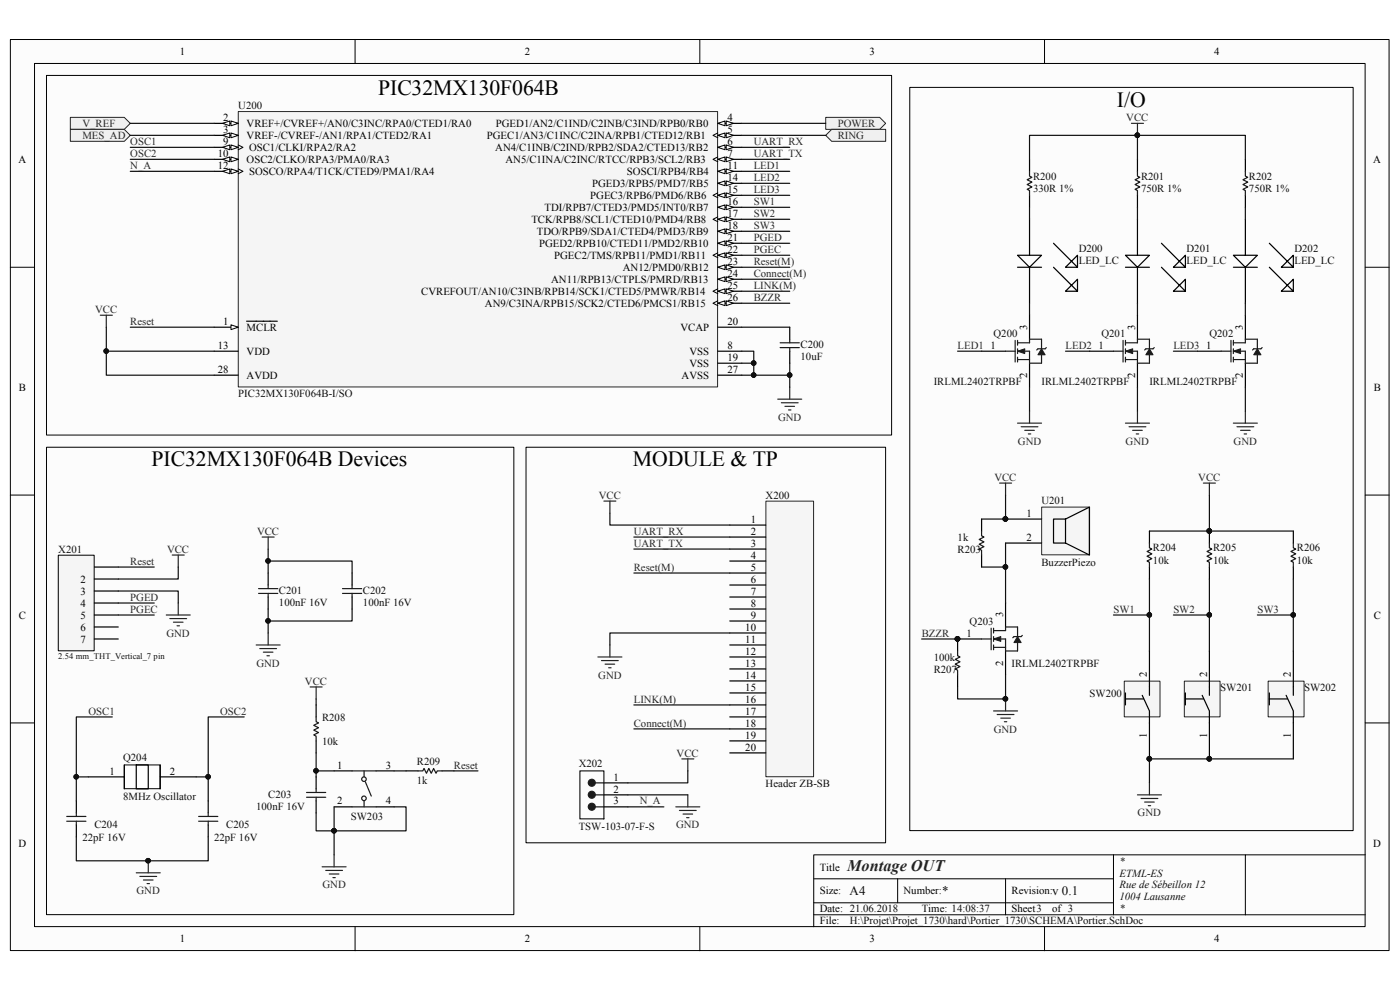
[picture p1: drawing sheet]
<svg xmlns="http://www.w3.org/2000/svg" width="297mm" height="210mm" viewBox="0 0 297 210" stroke-linecap="round" stroke-linejoin="round" font-family="sans-serif">
<path d="M2.2 8.4h292.5v193.2h-292.5z" fill="#fcfcfc"/>
<path d="M2.2 8.4h292.5v193.2h-292.5z" fill="none" stroke="#000" stroke-width=".21"/>
<path d="M7.4 13.5h282.2v183.1h-282.2z" fill="#fcfcfc"/>
<g fill="none" stroke="#000" stroke-width=".21">
<path d="M7.3 13.5h282.3v183.1h-282.3zM75.3 8.4v5.1M148.5 8.4v5.1M221.6 8.4v5.1M2.2 56.7h5.1M289.6 56.7h5.1M2.2 105h5.1M289.6 105h5.1M2.2 153.3h5.1M289.6 153.3h5.1M75.3 196.6v5.1M148.5 196.6v5.1"/>
<path d="M172.6 186.4h63.6M172.6 194h117M172.6 191.5h63.6M190.4 186.4v5.1M213.3 186.4v7.6M221.6 196.6v5.1M236.2 181.3v12.7M264.2 181.3h-91.6v15.3M289.6 181.3h-25.4v12.7"/>
</g>
<path d="M221 107.6h10.1v10.1h-10.1z" fill="#f5f5f5"/>
<path d="M221 107.6h10.1v10.1h-10.1z" fill="none" stroke="#262626" stroke-width=".21"/>
<path d="M208.2 74.5h5.1M218.4 66.9v5.1M218.4 77v5.1M213.3 110.1h7.7M213.3 115.2h7.7M226 110.1h-2.5v5.1h2.5l5.1 2.5v-10.1l-5.1 2.5v5.1" fill="none" stroke="#000" stroke-width=".25"/>
<circle cx="213.3" cy="110.1" r=".49" fill="#0e0e0e" stroke="#0e0e0e" stroke-width=".21"/>
<path d="M213.3 74.5h2.1M215.4 72.2v4.6M215.9 72.7h2.5M215.9 74.5h2.5v2.5M215.9 76.3h2.5M215.9 72.2v1M215.9 74v1M215.9 75.8v1" fill="none" stroke="#1c1c1c" stroke-width=".25"/>
<path d="M215.9 74.5l1.5-.5v1z" fill="#1c1c1c"/>
<path d="M215.9 74.5l1.5-.5v1z" fill="none" stroke="#1c1c1c" stroke-width=".21"/>
<path d="M218.4 72.7v-.7h2.6v2M221 75.3v1.7h-2.6" fill="none" stroke="#1c1c1c" stroke-width=".25"/>
<path d="M221 74l.7 1.3h-1.5z" fill="#1c1c1c"/>
<path d="M221 74l.7 1.3h-1.5z" fill="none" stroke="#1c1c1c" stroke-width=".21"/>
<path d="M222 73.7l-.3 .3h-1.5l-.3 .2M236.2 74.5h2M238.2 72.2v4.6M238.8 72.7h2.5M238.8 74.5h2.5v2.5M238.8 76.3h2.5M238.8 72.2v1M238.8 74v1M238.8 75.8v1" fill="none" stroke="#1c1c1c" stroke-width=".25"/>
<path d="M231.1 74.5h5.1M241.3 66.9v5.1M241.3 77v5.1" fill="none" stroke="#000" stroke-width=".25"/>
<path d="M238.8 74.5l1.5-.5v1z" fill="#1c1c1c"/>
<path d="M238.8 74.5l1.5-.5v1z" fill="none" stroke="#1c1c1c" stroke-width=".21"/>
<path d="M241.3 72.7v-.7h2.5v2M243.8 75.3v1.7h-2.5" fill="none" stroke="#1c1c1c" stroke-width=".25"/>
<path d="M243.8 74l.8 1.3h-1.5z" fill="#1c1c1c"/>
<path d="M243.8 74l.8 1.3h-1.5z" fill="none" stroke="#1c1c1c" stroke-width=".21"/>
<path d="M244.9 73.7l-.3 .3h-1.5l-.3 .2M259.1 74.5h2M261.1 72.2v4.6M261.7 72.7h2.5M261.7 74.5h2.5v2.5M261.7 76.3h2.5M261.7 72.2v1M261.7 74v1M261.7 75.8v1" fill="none" stroke="#1c1c1c" stroke-width=".25"/>
<path d="M254 74.5h5.1M264.2 66.9v5.1M264.2 77v5.1" fill="none" stroke="#000" stroke-width=".25"/>
<path d="M261.7 74.5l1.5-.5v1z" fill="#1c1c1c"/>
<path d="M261.7 74.5l1.5-.5v1z" fill="none" stroke="#1c1c1c" stroke-width=".21"/>
<path d="M264.2 72.7v-.7h2.5v2M266.7 75.3v1.7h-2.5" fill="none" stroke="#1c1c1c" stroke-width=".25"/>
<path d="M266.7 74l.8 1.3h-1.5z" fill="#1c1c1c"/>
<path d="M266.7 74l.8 1.3h-1.5z" fill="none" stroke="#1c1c1c" stroke-width=".21"/>
<path d="M267.8 73.7l-.3 .3h-1.5l-.3 .2M208.2 135.5h2.1M210.3 133.3v4.5M210.8 133.8h2.5M210.8 135.5h2.5v2.6M210.8 137.3h2.5M210.8 133.3v1M210.8 135v1.1M210.8 136.8v1" fill="none" stroke="#1c1c1c" stroke-width=".25"/>
<path d="M203.1 135.5h5.1M213.3 127.9v5.1M213.3 138.1v5.1" fill="none" stroke="#000" stroke-width=".25"/>
<circle cx="203.1" cy="135.5" r=".48" fill="#0e0e0e" stroke="#0e0e0e" stroke-width=".21"/>
<path d="M210.8 135.5l1.5-.5v1.1z" fill="#1c1c1c"/>
<path d="M210.8 135.5l1.5-.5v1.1z" fill="none" stroke="#1c1c1c" stroke-width=".21"/>
<path d="M213.3 133.8v-.8h2.6v2M215.9 136.3v1.8h-2.6" fill="none" stroke="#1c1c1c" stroke-width=".25"/>
<path d="M215.9 135l.7 1.3h-1.5z" fill="#1c1c1c"/>
<path d="M215.9 135l.7 1.3h-1.5z" fill="none" stroke="#1c1c1c" stroke-width=".21"/>
<path d="M216.9 134.8l-.3 .2h-1.5l-.3 .3" fill="none" stroke="#1c1c1c" stroke-width=".25"/>
<g fill="#0e0e0e" stroke="#0e0e0e" stroke-width=".21">
<circle cx="203.1" cy="135.5" r=".48"/>
<circle cx="241.3" cy="28.7" r=".48"/>
</g>
<path d="M240 26.2h2.6M241.3 26.2v2.5M212.1 102.5h2.5M213.3 102.5v2.5" fill="none" stroke="#262626" stroke-width=".25"/>
<path d="M26.4 162.3h7.6v5h-7.6z" fill="#fefefe"/>
<path d="M26.4 162.3h7.6v5h-7.6z" fill="none" stroke="#000" stroke-width=".21"/>
<g fill="none" stroke="#000" stroke-width=".25">
<path d="M218.4 33.8v2.5M241.3 33.8v2.5M264.2 33.8v2.5M215.9 54.1h5.1l-2.6 2.6zM215.9 56.7h5.1M218.4 41.4v2.6M218.4 46.5v7.6M218.4 56.7v7.6M223.5 56.7l5.1 5.1h-2.6l2.6-2.6v2.6M223.5 51.6l5.1 5.1h-2.6l2.6-2.6v2.6M238.8 54.1h5l-2.5 2.6zM238.8 56.7h5"/>
<path d="M241.3 41.4v2.6M241.3 46.5v7.6M241.3 56.7v7.6M246.4 56.7l5.1 5.1h-2.6l2.6-2.6v2.6M246.4 51.6l5.1 5.1h-2.6l2.6-2.6v2.6M261.7 54.1h5l-2.5 2.6zM261.7 56.7h5M264.2 41.4v2.6M264.2 46.5v7.6M264.2 56.7v7.6M269.3 56.7l5.1 5.1h-2.6l2.6-2.6v2.6M269.3 51.6l5.1 5.1h-2.6l2.6-2.6v2.6"/>
<path d="M167.5 69.4v2.6M167.5 74.5v2.5M208.2 110.1v2.6M208.2 117.7v2.6M243.8 112.7v2.5M256.6 112.7v2.5M274.4 112.7v2.5M243.8 120.3v2.5M256.6 120.3v2.5M274.4 120.3v2.5M67.1 149.5v2.6M67.1 157.2v2.5"/>
<path d="M18.7 164.8h7.7M26.4 162.3v5M28.9 162.3h2.6v5h-2.6zM34 164.8h7.6M34 162.3v5"/>
</g>
<path d="M218.4 36.3v1.1l.5 .2-1 .5 1 .5-1 .5 1 .6-1 .5 .5 .2v1M241.3 36.3v1.1l.5 .2-1 .5 1 .5-1 .5 1 .6-1 .5 .5 .2v1M264.2 36.3v1.1l.5 .2-1 .5 1 .5-1 .5 1 .6-1 .5 .5 .2v1M165.5 73.7h4.1M165.5 72.7h4.1M167.5 72v.7M167.5 73.7v.8M208.2 112.7v1l.5 .2-1 .5 1 .5-1 .5 1 .6-1 .5 .5 .2v1M243.8 115.2v1l.6 .3-1.1 .5 1.1 .5-1.1 .5 1.1 .5-1.1 .5 .5 .3v1M256.6 115.2v1l.5 .3-1 .5 1 .5-1 .5 1 .5-1 .5 .5 .3v1M274.4 115.2v1l.5 .3-1 .5 1 .5-1 .5 1 .5-1 .5 .5 .3v1M67.1 152.1v1l.5 .2-1 .6 1 .5-1 .5 1 .5-1 .5 .5 .2v1.1" fill="none" stroke="#1c1c1c" stroke-width=".25"/>
<g fill="none" stroke="#262626" stroke-width=".25">
<path d="M21.3 66.9h2.5M22.6 66.9v2.5M165 84.7h5.1M165.8 85.4h3.5M166.5 86.2h2.1M167.3 87h.5M167.5 82.1v2.6M215.9 89.8h5.1M216.6 90.5h3.6M217.4 91.3h2M218.2 92h.5M218.4 87.2v2.6"/>
<path d="M238.8 89.8h5M239.5 90.5h3.6M240.3 91.3h2M241 92h.6M241.3 87.2v2.6M261.7 89.8h5M262.4 90.5h3.6M263.2 91.3h2M263.9 92h.5M264.2 87.2v2.6M55.6 113.9h2.6M56.9 113.9v2.6"/>
<path d="M255.3 102.5h2.5M256.6 102.5v2.5M54.3 136.8h5.1M55.1 137.6h3.6M55.9 138.3h2M56.6 139.1h.5M56.9 134.3v2.5M65.8 145.7h2.5M67.1 145.7v2.6M210.8 150.8h5.1M211.5 151.6h3.6M212.3 152.3h2"/>
<path d="M213.1 153.1h.5M213.3 148.3v2.5M241.3 168.6h5.1M242.1 169.4h3.5M242.8 170.1h2.1M243.6 170.9h.5M243.8 166.1v2.5M28.9 185.1h5.1M29.7 185.9h3.5M30.4 186.7h2.1M31.2 187.4h.5M31.5 182.6v2.5"/>
</g>
<g fill="#0e0e0e" stroke="#0e0e0e" stroke-width=".21">
<circle cx="213.3" cy="148.2" r=".49"/>
<circle cx="256.5" cy="112.6" r=".48"/>
<circle cx="31.4" cy="182.6" r=".49"/>
</g>
<path d="M162.5 106.3h10.1v58.5h-10.1z" fill="#f5f5f5"/>
<path d="M162.5 106.3h10.1v58.5h-10.1z" fill="none" stroke="#262626" stroke-width=".21"/>
<g fill="none" stroke="#000" stroke-width=".25">
<path d="M154.8 111.4h7.6M154.8 113.9h7.6M154.8 116.5h7.6M154.8 119h7.6M154.8 121.6h7.6M154.8 124.1h7.6M154.8 126.6h7.6M154.8 129.2h7.6M154.8 131.7h7.6M154.8 134.3h7.6M154.8 136.8h7.6M154.8 139.4h7.6"/>
<path d="M154.8 141.9h7.6M154.8 144.4h7.6M154.8 147h7.6M154.8 149.5h7.6M154.8 152.1h7.6M154.8 154.6h7.6M154.8 157.2h7.6M154.8 159.7h7.6"/>
</g>
<path d="M128.1 106.3h2.6M129.4 106.3v2.5" fill="none" stroke="#262626" stroke-width=".25"/>
<g fill="#f0f0f0" stroke="#262626" stroke-width=".21">
<path d="M175.2 24.9h11.4l1.3 1.3-1.3 1.2h-11.4z" fill-rule="evenodd"/>
<path d="M175.2 28.7l1.2-1.3h11.5v2.6h-11.5z" fill-rule="evenodd"/>
</g>
<path d="M56.9 121.6v2.5M56.9 126.6v2.6M74.7 121.6v2.5M74.7 126.6v2.6M203.1 135.5v2.6M203.1 143.2v2.5M67.1 164.8v2.5M67.1 169.9v2.5" fill="none" stroke="#000" stroke-width=".25"/>
<circle cx="203.1" cy="135.5" r=".48" fill="#0e0e0e" stroke="#0e0e0e" stroke-width=".21"/>
<g fill="none" stroke="#1c1c1c" stroke-width=".25">
<path d="M54.9 124.9h4M54.9 125.9h4M56.9 124.1v.8M56.9 125.9v.7M72.7 124.9h4M72.7 125.9h4M74.7 124.1v.8M74.7 125.9v.7M203.1 138.1v1l.6 .3-1.1 .5 1.1 .5-1.1 .5 1.1 .5-1.1 .5 .5 .3v1M65 168.1h4.1M65 169.1h4.1M67.1 167.3v.8"/>
<path d="M67.1 169.1v.8"/>
</g>
<g fill="#f0f0f0" stroke="#262626" stroke-width=".21">
<path d="M14.9 24.9h11.5l1.2 1.3-1.2 1.2h-11.5z" fill-rule="evenodd"/>
<path d="M14.9 27.4h11.5l1.2 1.3-1.2 1.3h-11.5z" fill-rule="evenodd"/>
</g>
<path d="M9.9 16h179.2v76.3h-179.2zM193 18.5h94.1v157.7h-94.1zM9.9 94.9h99.1v99.1h-99.1zM111.6 94.9h76.3v83.9h-76.3z" fill="none" stroke="#000" stroke-width=".21"/>
<path d="M126.8 139.4h5.1M129.4 136.8v2.6M127.6 140.1h3.6M128.4 140.9h2M129.1 141.6h.5M143.4 171.2h5.1M144.1 171.9h3.6M144.6 161h2.6M144.9 172.7h2M145.7 173.4h.5M145.9 161v2.5M145.9 168.6v2.6" fill="none" stroke="#262626" stroke-width=".25"/>
<path d="M128.1 168.6h5.1M128.1 166.1h5.1M128.1 171.2h5.1" fill="none" stroke="#000" stroke-width=".25"/>
<path d="M123 163.5h5.1v10.2h-5.1zM126.3 168.6h1.8M126.3 166.1h1.8M126.3 171.2h1.8" fill="none" stroke="#1c1c1c" stroke-width=".25"/>
<g fill="#1c1c1c" stroke="#1c1c1c" stroke-width=".25">
<circle cx="125.5" cy="168.6" r=".74"/>
<circle cx="125.5" cy="166" r=".74"/>
<circle cx="125.5" cy="171.1" r=".74"/>
</g>
<path d="M50.6 23.7h101.6v58.4h-101.6z" fill="#f5f5f5"/>
<path d="M50.5 23.7h101.7v58.4h-101.7z" fill="none" stroke="#262626" stroke-width=".21"/>
<path d="M45.4 69.4h5.1" fill="none" stroke="#000" stroke-width=".25"/>
<path d="M49 68.9l1.5 .5-1.5 .5z" fill="#fcfcfc"/>
<path d="M49 68.9l1.5 .5-1.5 .5z" fill="none" stroke="#000" stroke-width=".21"/>
<path d="M45.4 26.2h5.1M52.3 68.1h6.5" fill="none" stroke="#000" stroke-width=".25"/>
<path d="M49 25.7l1.5 .5-1.5 .5z" fill="#fcfcfc"/>
<path d="M49 25.7l1.5 .5-1.5 .5z" fill="none" stroke="#000" stroke-width=".21"/>
<path d="M47.2 26.2l1.5-.5v1z" fill="#fcfcfc"/>
<path d="M47.2 26.2l1.5-.5v1z" fill="none" stroke="#000" stroke-width=".21"/>
<path d="M45.4 28.7h5.1" fill="none" stroke="#000" stroke-width=".25"/>
<path d="M49 28.2l1.5 .5-1.5 .5z" fill="#fcfcfc"/>
<path d="M49 28.2l1.5 .5-1.5 .5z" fill="none" stroke="#000" stroke-width=".21"/>
<path d="M47.2 28.7l1.5-.5v1z" fill="#fcfcfc"/>
<path d="M47.2 28.7l1.5-.5v1z" fill="none" stroke="#000" stroke-width=".21"/>
<path d="M152.3 26.2h5.1" fill="none" stroke="#000" stroke-width=".25"/>
<path d="M152.3 26.2l1.5-.5v1z" fill="#fcfcfc"/>
<path d="M152.3 26.2l1.5-.5v1z" fill="none" stroke="#000" stroke-width=".21"/>
<path d="M154.1 25.7l1.5 .5-1.5 .5z" fill="#fcfcfc"/>
<path d="M152.3 28.2l-1 .5 1 .5M154.1 25.7l1.5 .5-1.5 .5z" fill="none" stroke="#000" stroke-width=".21"/>
<path d="M152.3 28.7h5.1" fill="none" stroke="#000" stroke-width=".25"/>
<path d="M152.3 28.7l1.5-.5v1z" fill="#fcfcfc"/>
<path d="M152.3 28.7l1.5-.5v1z" fill="none" stroke="#000" stroke-width=".21"/>
<path d="M154.1 28.2l1.5 .5-1.5 .5z" fill="#fcfcfc"/>
<path d="M154.1 28.2l1.5 .5-1.5 .5z" fill="none" stroke="#000" stroke-width=".21"/>
<path d="M152.3 31.3h5.1" fill="none" stroke="#000" stroke-width=".25"/>
<path d="M152.3 31.3l1.5-.6v1.1z" fill="#fcfcfc"/>
<path d="M152.3 31.3l1.5-.6v1.1z" fill="none" stroke="#000" stroke-width=".21"/>
<path d="M154.1 30.7l1.5 .6-1.5 .5z" fill="#fcfcfc"/>
<path d="M152.3 33.3l-1 .5 1 .5M154.1 30.7l1.5 .6-1.5 .5z" fill="none" stroke="#000" stroke-width=".21"/>
<path d="M152.3 33.8h5.1" fill="none" stroke="#000" stroke-width=".25"/>
<path d="M152.3 33.8l1.5-.5v1z" fill="#fcfcfc"/>
<path d="M152.3 33.8l1.5-.5v1z" fill="none" stroke="#000" stroke-width=".21"/>
<path d="M154.1 33.3l1.5 .5-1.5 .5z" fill="#fcfcfc"/>
<path d="M50.5 30.7l1 .6-1 .5M154.1 33.3l1.5 .5-1.5 .5z" fill="none" stroke="#000" stroke-width=".21"/>
<path d="M45.4 31.3h5.1M152.3 74.5h5.1" fill="none" stroke="#000" stroke-width=".25"/>
<path d="M49 30.7l1.5 .6-1.5 .5z" fill="#fcfcfc"/>
<path d="M49 30.7l1.5 .6-1.5 .5z" fill="none" stroke="#000" stroke-width=".21"/>
<path d="M47.2 31.3l1.5-.6v1.1z" fill="#fcfcfc"/>
<path d="M47.2 31.3l1.5-.6v1.1z" fill="none" stroke="#000" stroke-width=".21"/>
<path d="M45.4 33.8h5.1" fill="none" stroke="#000" stroke-width=".25"/>
<path d="M49 33.3l1.5 .5-1.5 .5z" fill="#fcfcfc"/>
<path d="M49 33.3l1.5 .5-1.5 .5z" fill="none" stroke="#000" stroke-width=".21"/>
<path d="M47.2 33.8l1.5-.5v1z" fill="#fcfcfc"/>
<path d="M47.2 33.8l1.5-.5v1z" fill="none" stroke="#000" stroke-width=".21"/>
<path d="M152.3 36.3h5.1" fill="none" stroke="#000" stroke-width=".25"/>
<path d="M152.3 36.3l1.5-.5v1.1z" fill="#fcfcfc"/>
<path d="M152.3 36.3l1.5-.5v1.1z" fill="none" stroke="#000" stroke-width=".21"/>
<path d="M154.1 35.8l1.5 .5-1.5 .6z" fill="#fcfcfc"/>
<path d="M50.5 35.8l1 .5-1 .6M154.1 35.8l1.5 .5-1.5 .6z" fill="none" stroke="#000" stroke-width=".21"/>
<path d="M45.4 36.3h5.1" fill="none" stroke="#000" stroke-width=".25"/>
<path d="M49 35.8l1.5 .5-1.5 .6z" fill="#fcfcfc"/>
<path d="M49 35.8l1.5 .5-1.5 .6z" fill="none" stroke="#000" stroke-width=".21"/>
<path d="M47.2 36.3l1.5-.5v1.1z" fill="#fcfcfc"/>
<path d="M47.2 36.3l1.5-.5v1.1z" fill="none" stroke="#000" stroke-width=".21"/>
<path d="M152.3 38.9h5.1M45.4 74.5h5.1" fill="none" stroke="#000" stroke-width=".25"/>
<path d="M152.3 38.9l1.5-.5v1z" fill="#fcfcfc"/>
<path d="M152.3 38.9l1.5-.5v1z" fill="none" stroke="#000" stroke-width=".21"/>
<path d="M154.1 38.4l1.5 .5-1.5 .5z" fill="#fcfcfc"/>
<path d="M154.1 38.4l1.5 .5-1.5 .5zM152.3 40.9l-1 .5 1 .5" fill="none" stroke="#000" stroke-width=".21"/>
<path d="M152.3 41.4h5.1" fill="none" stroke="#000" stroke-width=".25"/>
<path d="M152.3 41.4l1.5-.5v1z" fill="#fcfcfc"/>
<path d="M152.3 41.4l1.5-.5v1z" fill="none" stroke="#000" stroke-width=".21"/>
<path d="M154.1 40.9l1.5 .5-1.5 .5z" fill="#fcfcfc"/>
<path d="M154.1 40.9l1.5 .5-1.5 .5z" fill="none" stroke="#000" stroke-width=".21"/>
<path d="M152.3 44h5.1" fill="none" stroke="#000" stroke-width=".25"/>
<path d="M152.3 44l1.5-.5v1z" fill="#fcfcfc"/>
<path d="M152.3 44l1.5-.5v1z" fill="none" stroke="#000" stroke-width=".21"/>
<path d="M154.1 43.5l1.5 .5-1.5 .5z" fill="#fcfcfc"/>
<path d="M152.3 46l-1 .5 1 .5M154.1 43.5l1.5 .5-1.5 .5z" fill="none" stroke="#000" stroke-width=".21"/>
<path d="M152.3 46.5h5.1" fill="none" stroke="#000" stroke-width=".25"/>
<path d="M152.3 46.5l1.5-.5v1z" fill="#fcfcfc"/>
<path d="M152.3 46.5l1.5-.5v1z" fill="none" stroke="#000" stroke-width=".21"/>
<path d="M154.1 46l1.5 .5-1.5 .5z" fill="#fcfcfc"/>
<path d="M154.1 46l1.5 .5-1.5 .5z" fill="none" stroke="#000" stroke-width=".21"/>
<path d="M152.3 49.1h5.1" fill="none" stroke="#000" stroke-width=".25"/>
<path d="M152.3 49.1l1.5-.5v1z" fill="#fcfcfc"/>
<path d="M152.3 49.1l1.5-.5v1z" fill="none" stroke="#000" stroke-width=".21"/>
<path d="M154.1 48.6l1.5 .5-1.5 .5z" fill="#fcfcfc"/>
<path d="M154.1 48.6l1.5 .5-1.5 .5z" fill="none" stroke="#000" stroke-width=".21"/>
<path d="M152.3 51.6h5.1M152.3 77h5.1M152.3 69.4h5.1" fill="none" stroke="#000" stroke-width=".25"/>
<path d="M152.3 51.6l1.5-.5v1z" fill="#fcfcfc"/>
<path d="M152.3 51.6l1.5-.5v1z" fill="none" stroke="#000" stroke-width=".21"/>
<path d="M154.1 51.1l1.5 .5-1.5 .5z" fill="#fcfcfc"/>
<path d="M152.3 53.6l-1 .5 1 .6M154.1 51.1l1.5 .5-1.5 .5z" fill="none" stroke="#000" stroke-width=".21"/>
<path d="M152.3 54.1h5.1" fill="none" stroke="#000" stroke-width=".25"/>
<path d="M152.3 54.1l1.5-.5v1.1z" fill="#fcfcfc"/>
<path d="M152.3 54.1l1.5-.5v1.1z" fill="none" stroke="#000" stroke-width=".21"/>
<path d="M154.1 53.6l1.5 .5-1.5 .6z" fill="#fcfcfc"/>
<path d="M154.1 53.6l1.5 .5-1.5 .6z" fill="none" stroke="#000" stroke-width=".21"/>
<path d="M152.3 56.7h5.1" fill="none" stroke="#000" stroke-width=".25"/>
<path d="M152.3 56.7l1.5-.5v1z" fill="#fcfcfc"/>
<path d="M152.3 56.7l1.5-.5v1z" fill="none" stroke="#000" stroke-width=".21"/>
<path d="M154.1 56.2l1.5 .5-1.5 .5z" fill="#fcfcfc"/>
<path d="M154.1 56.2l1.5 .5-1.5 .5z" fill="none" stroke="#000" stroke-width=".21"/>
<path d="M152.3 59.2h5.1" fill="none" stroke="#000" stroke-width=".25"/>
<path d="M152.3 59.2l1.5-.5v1z" fill="#fcfcfc"/>
<path d="M152.3 59.2l1.5-.5v1z" fill="none" stroke="#000" stroke-width=".21"/>
<path d="M154.1 58.7l1.5 .5-1.5 .5z" fill="#fcfcfc"/>
<path d="M154.1 58.7l1.5 .5-1.5 .5zM152.3 61.3l-1 .5 1 .5" fill="none" stroke="#000" stroke-width=".21"/>
<path d="M152.3 61.8h5.1" fill="none" stroke="#000" stroke-width=".25"/>
<path d="M152.3 61.8l1.5-.5v1z" fill="#fcfcfc"/>
<path d="M152.3 61.8l1.5-.5v1z" fill="none" stroke="#000" stroke-width=".21"/>
<path d="M154.1 61.3l1.5 .5-1.5 .5z" fill="#fcfcfc"/>
<path d="M152.3 63.8l-1 .5 1 .5M154.1 61.3l1.5 .5-1.5 .5z" fill="none" stroke="#000" stroke-width=".21"/>
<path d="M152.3 64.3h5.1" fill="none" stroke="#000" stroke-width=".25"/>
<path d="M152.3 64.3l1.5-.5v1z" fill="#fcfcfc"/>
<path d="M152.3 64.3l1.5-.5v1z" fill="none" stroke="#000" stroke-width=".21"/>
<path d="M154.1 63.8l1.5 .5-1.5 .5z" fill="#fcfcfc"/>
<path d="M154.1 63.8l1.5 .5-1.5 .5z" fill="none" stroke="#000" stroke-width=".21"/>
<path d="M45.4 79.6h5.1M152.3 79.6h5.1M20 120.3h5.1M16.2 169.9v2.5M16.2 175v2.5M44.2 169.9v2.5M44.2 175v2.5M86.1 163.5h2.6M93.8 163.5h2.5" fill="none" stroke="#000" stroke-width=".25"/>
<path d="M14.2 173.2h4M14.2 174.2h4M16.2 172.4v.8M16.2 174.2v.8M42.1 173.2h4.1M42.1 174.2h4.1M44.2 172.4v.8M44.2 174.2v.8M88.7 163.5h1l.3-.5 .5 1 .5-1 .5 1 .5-1 .5 1 .3-.5h1" fill="none" stroke="#1c1c1c" stroke-width=".25"/>
<path d="M36.5 117.7h2.6M37.8 117.7v2.6M35.3 130.5h5.1M36 131.2h3.6M36.8 132h2M37.6 132.7h.5M37.8 127.9v2.6M68.3 183.9h5.1M69.1 184.6h3.6M69.9 185.4h2M70.6 186.2h.5M70.9 181.3v2.6" fill="none" stroke="#262626" stroke-width=".25"/>
<path d="M12.4 117.8h7.6v20.2h-7.6z" fill="#f5f5f5"/>
<path d="M12.4 117.8h7.6v20.2h-7.6z" fill="none" stroke="#000" stroke-width=".21"/>
<path d="M20 122.8h5.1M20 125.4h5.1M20 127.9h5.1M20 130.5h5.1M20 133h5.1M20 135.5h5.1" fill="none" stroke="#000" stroke-width=".25"/>
<path d="M238.5 144.5h7.6v7.6h-7.6z" fill="#f5f5f5"/>
<path d="M238.5 144.5h7.6v7.6h-7.6z" fill="none" stroke="#262626" stroke-width=".21"/>
<path d="M243.8 138.1v9.4M238.8 147v2.5M238.8 148.3h3.8M242.3 147.5l1.5 3.3v10.2" fill="none" stroke="#000" stroke-width=".25"/>
<circle cx="243.8" cy="161" r=".48" fill="#0e0e0e" stroke="#0e0e0e" stroke-width=".21"/>
<path d="M251.3 144.5h7.5v7.6h-7.5z" fill="#f5f5f5"/>
<path d="M251.2 144.5h7.6v7.6h-7.6z" fill="none" stroke="#262626" stroke-width=".21"/>
<path d="M256.6 138.1v9.4M251.5 147v2.5M251.5 148.3h3.8M255 147.5l1.6 3.3v10.2" fill="none" stroke="#000" stroke-width=".25"/>
<circle cx="256.5" cy="161" r=".48" fill="#0e0e0e" stroke="#0e0e0e" stroke-width=".21"/>
<path d="M269.1 144.5h7.5v7.6h-7.5z" fill="#f5f5f5"/>
<path d="M269 144.5h7.6v7.6h-7.6z" fill="none" stroke="#262626" stroke-width=".21"/>
<path d="M274.4 138.1v9.4M269.3 147v2.5M269.3 148.3h3.8M272.8 147.5l1.6 3.3v10.2M70.9 163.5h3.8M70.9 171.2h3.8M79.8 163.5h3.8M79.8 171.2h3.8" fill="none" stroke="#000" stroke-width=".25"/>
<g fill="none" stroke="#1c1c1c" stroke-width=".25">
<path d="M74.7 163.5h5.1M74.7 171.2h5.1M77.2 163.5v1.3M77.2 169.9v1.3M77.5 165.8l1.3 3.1"/>
<circle cx="77.2" cy="165.3" r=".48"/>
<circle cx="77.2" cy="169.3" r=".48"/>
</g>
<g fill="none" stroke="#0e0e0e" stroke-width=".25">
<path d="M27.6 31.3h17.8M27.6 33.8h17.8M27.6 36.3h17.8M27.6 28.7h17.8M27.6 26.2h17.8M157.4 31.3h10.1M157.4 33.8h10.1M157.4 36.3h10.1M157.4 38.9h10.1M157.4 28.7h17.8M157.4 26.2h17.8M218.4 33.8v-5.1h45.8v5.1"/>
<path d="M241.3 28.7v5.1M157.4 51.6h10.1M157.4 54.1h10.1M157.4 41.4h10.1M157.4 44h10.1M157.4 46.5h10.1M157.4 49.1h10.1M157.4 56.7h10.1M157.4 59.2h10.1M218.4 44v2.5M241.3 44v2.5M264.2 44v2.5"/>
<path d="M22.6 69.4v10.2h22.8M22.6 74.5h22.8M27.6 69.4h17.8M157.4 74.5h2.5v5.1M157.4 69.4h10.1M157.4 77h2.5M157.4 61.8h10.1M157.4 64.3h10.1M167.5 77v2.6h-10.1M167.5 79.6v2.5M203.1 74.5h5.1M218.4 64.3v2.6"/>
<path d="M226 74.5h5.1M241.3 64.3v2.6M248.9 74.5h5.1M264.2 64.3v2.6M218.4 82.1v5.1M241.3 82.1v5.1M264.2 82.1v5.1M56.9 116.5v2.5M129.4 108.8v2.6h25.4M134.5 113.9h20.3M134.5 116.5h20.3M213.3 105v5.1h-5.1"/>
<path d="M213.3 115.2v12.7M243.8 112.7h30.6M256.6 105v7.7M25.1 125.4h12.7v2.5M25.1 120.3h7.6M25.1 130.5h7.6M25.1 127.9h7.6M37.8 120.3v2.5h-12.7M56.9 121.6v-2.6h17.8v2.6M56.9 129.2v2.5h17.8v-2.5M56.9 131.7v2.6M134.5 121.6h20.3"/>
<path d="M154.8 134.3h-25.4v2.5M195.5 135.5h7.6M208.2 120.3h5.1M236.2 130.5h7.6M243.8 122.8v15.3M248.9 130.5h7.7M256.6 122.8v15.3M266.7 130.5h7.7M274.4 122.8v15.3M23.8 152.1h-7.6v12.7M51.8 152.1h-7.6v12.7M67.1 159.7v5.1"/>
<path d="M67.1 148.3v1.2M134.5 149.5h20.3M134.5 154.6h20.3M213.3 143.2v5.1h-10.2v-2.6M16.2 177.5v5.1h28v-5.1M18.7 164.8h-2.5v5.1M41.6 164.8h2.6v5.1M67.1 163.5h3.8M70.9 171.2v10.1M83.6 171.2h2.5v5h-19v-3.8M83.6 163.5h2.5M96.3 163.5h5.1"/>
<path d="M133.2 171.2h7.6M133.2 168.6h12.7M145.9 163.5v2.6h-12.7M274.4 161h-30.6v5.1"/>
</g>
<g fill="#0e0e0e" stroke="#0e0e0e" stroke-width=".21">
<circle cx="213.3" cy="110.1" r=".49"/>
<circle cx="213.3" cy="120.3" r=".49"/>
<circle cx="241.3" cy="28.7" r=".48"/>
<circle cx="256.5" cy="112.6" r=".48"/>
<circle cx="31.4" cy="182.6" r=".49"/>
<circle cx="44.1" cy="164.8" r=".48"/>
<circle cx="16.2" cy="164.8" r=".48"/>
<circle cx="243.8" cy="130.4" r=".48"/>
<circle cx="256.5" cy="130.4" r=".48"/>
<circle cx="274.3" cy="130.4" r=".48"/>
<circle cx="203.1" cy="135.5" r=".48"/>
<circle cx="167.5" cy="79.6" r=".48"/>
<circle cx="159.9" cy="79.6" r=".48"/>
<circle cx="159.9" cy="77" r=".48"/>
<circle cx="22.5" cy="74.5" r=".48"/>
<circle cx="213.3" cy="148.2" r=".49"/>
<circle cx="56.9" cy="119" r=".48"/>
<circle cx="56.9" cy="131.7" r=".48"/>
<circle cx="243.8" cy="161" r=".48"/>
<circle cx="256.5" cy="161" r=".48"/>
<circle cx="67" cy="163.5" r=".48"/>
<circle cx="70.9" cy="176.2" r=".48"/>
</g>
<g font-size="4.6">
<text x="80.2" y="20.1">PIC32MX130F064B</text>
<text x="236.9" y="22.6">I/O</text>
<text x="32.2" y="98.9">PIC32MX130F064B Devices</text>
<text x="134.3" y="98.9">MODULE &amp; TP</text>
</g>
<text font-size="3.4" fill="#262626" x="179.7" y="184.7">Montage OUT</text>
<g font-size="2.8" fill="#0e0e0e">
<text x="180.3" y="189.9">A4</text>
<text x="199.9" y="189.9">*</text>
<text x="223.2" y="189.9">v 0.1</text>
</g>
<g font-size="2.3">
<text x="38.2" y="11.7">1</text>
<text x="111.3" y="11.7">2</text>
<text x="184.4" y="11.7">3</text>
<text x="257.6" y="11.7">4</text>
<text x="47.3" y="25.7">2</text>
<text x="47.3" y="28.2">3</text>
<text x="52.3" y="26.9">VREF+/CVREF+/AN0/C3INC/RPA0/CTED1/RA0</text>
<text x="52.3" y="29.5">VREF-/CVREF-/AN1/RPA1/CTED2/RA1</text>
<text x="103.3" y="29.5">PGEC1/AN3/C1INC/C2INA/RPB1/CTED12/RB1</text>
<text x="105.2" y="26.9">PGED1/AN2/C1IND/C2INB/C3IND/RPB0/RB0</text>
<text x="154.3" y="25.7">4</text>
<text x="154.3" y="28.2">5</text>
<text x="3.9" y="34.6">A</text>
<text x="46.2" y="33.3">10</text>
<text x="46.2" y="35.9">12</text>
<text x="47.3" y="30.8">9</text>
<text x="52.3" y="34.6">OSC2/CLKO/RPA3/PMA0/RA3</text>
<text x="52.8" y="32">OSC1/CLKI/RPA2/RA2</text>
<text x="105.1" y="32">AN4/C1INB/C2IND/RPB2/SDA2/CTED13/RB2</text>
<text x="107.2" y="34.6">AN5/C1INA/C2INC/RTCC/RPB3/SCL2/RB3</text>
<text x="154.3" y="30.8">6</text>
<text x="154.3" y="33.3">7</text>
<text x="154.3" y="35.9">11</text>
<text x="291.3" y="34.6">A</text>
<text x="52.8" y="37.1">SOSCO/RPA4/T1CK/CTED9/PMA1/RA4</text>
<text x="125.6" y="39.7">PGED3/RPB5/PMD7/RB5</text>
<text x="133" y="37.1">SOSCI/RPB4/RB4</text>
<text x="154.3" y="38.4">14</text>
<text x="154.3" y="40.9">15</text>
<text x="112.7" y="47.3">TCK/RPB8/SCL1/CTED10/PMD4/RB8</text>
<text x="115.5" y="44.7">TDI/RPB7/CTED3/PMD5/INT0/RB7</text>
<text x="125.2" y="42.2">PGEC3/RPB6/PMD6/RB6</text>
<text x="154.3" y="43.5">16</text>
<text x="154.3" y="46">17</text>
<text x="113.9" y="49.8">TDO/RPB9/SDA1/CTED4/PMD3/RB9</text>
<text x="114.4" y="52.4">PGED2/RPB10/CTED11/PMD2/RB10</text>
<text x="154.3" y="48.6">18</text>
<text x="154.3" y="51.1">21</text>
<text x="154.3" y="53.6">22</text>
<text x="117.6" y="54.9">PGEC2/TMS/RPB11/PMD1/RB11</text>
<text x="132.1" y="57.4">AN12/PMD0/RB12</text>
<text x="154.3" y="56.2">23</text>
<text x="154.3" y="58.8">24</text>
<text x="89.4" y="62.6">CVREFOUT/AN10/C3INB/RPB14/SCK1/CTED5/PMWR/RB14</text>
<text x="102.9" y="65.1">AN9/C3INA/RPB15/SCK2/CTED6/PMCS1/RB15</text>
<text x="116.9" y="60">AN11/RPB13/CTPLS/PMRD/RB13</text>
<text x="154.3" y="61.3">25</text>
<text x="154.3" y="63.8">26</text>
<text x="47.3" y="68.9">1</text>
<text x="52.3" y="70.2">MCLR</text>
<text x="144.4" y="70.2">VCAP</text>
<text x="154.3" y="68.9">20</text>
<text x="217.9" y="69.9" transform="rotate(-90 217.9 69.9)">3</text>
<text x="240.8" y="69.9" transform="rotate(-90 240.8 69.9)">3</text>
<text x="263.7" y="69.9" transform="rotate(-90 263.7 69.9)">3</text>
<text x="46.2" y="74">13</text>
<text x="52.3" y="75.3">VDD</text>
<text x="146.3" y="75.3">VSS</text>
<text x="146.3" y="77.8">VSS</text>
<text x="154.3" y="74">8</text>
<text x="154.3" y="76.5">19</text>
<text x="210.1" y="74">1</text>
<text x="233" y="74">1</text>
<text x="255.9" y="74">1</text>
<text x="4" y="82.9">B</text>
<text x="46.2" y="79.1">28</text>
<text x="52.3" y="80.3">AVDD</text>
<text x="144.6" y="80.3">AVSS</text>
<text x="154.3" y="79.1">27</text>
<text x="217.9" y="80.2" transform="rotate(-90 217.9 80.2)">2</text>
<text x="240.8" y="80.2" transform="rotate(-90 240.8 80.2)">2</text>
<text x="263.7" y="80.2" transform="rotate(-90 263.7 80.2)">2</text>
<text x="291.4" y="82.9">B</text>
<text x="159.3" y="110.9">1</text>
<text x="159.3" y="113.4">2</text>
<text x="217.8" y="109.6">1</text>
<text x="159.3" y="116">3</text>
<text x="159.3" y="118.5">4</text>
<text x="217.8" y="114.7">2</text>
<text x="17.1" y="123.6">2</text>
<text x="159.3" y="121.1">5</text>
<text x="159.3" y="123.6">6</text>
<text x="4" y="131.2">C</text>
<text x="17.1" y="126.2">3</text>
<text x="17.1" y="128.7">4</text>
<text x="17.1" y="131.2">5</text>
<text x="159.3" y="126.2">7</text>
<text x="159.3" y="128.7">8</text>
<text x="159.3" y="131.2">9</text>
<text x="212.8" y="131" transform="rotate(-90 212.8 131)">3</text>
<text x="291.4" y="131.2">C</text>
<text x="17.1" y="133.8">6</text>
<text x="17.1" y="136.3">7</text>
<text x="158.1" y="133.8">10</text>
<text x="158.1" y="136.3">11</text>
<text x="205.1" y="135">1</text>
<text x="158.1" y="138.9">12</text>
<text x="158.1" y="141.4">13</text>
<text x="158.1" y="143.9">14</text>
<text x="212.8" y="141.3" transform="rotate(-90 212.8 141.3)">2</text>
<text x="243.3" y="143.7" transform="rotate(-90 243.3 143.7)">2</text>
<text x="256.1" y="143.7" transform="rotate(-90 256.1 143.7)">2</text>
<text x="273.8" y="143.7" transform="rotate(-90 273.8 143.7)">2</text>
<text x="158.1" y="146.5">15</text>
<text x="158.1" y="149.1">16</text>
<text x="158.1" y="151.6">17</text>
<text x="158.1" y="154.1">18</text>
<text x="158.1" y="156.7">19</text>
<text x="158.1" y="159.2">20</text>
<text x="243.3" y="156.5" transform="rotate(-90 243.3 156.5)">1</text>
<text x="256.1" y="156.5" transform="rotate(-90 256.1 156.5)">1</text>
<text x="273.8" y="156.5" transform="rotate(-90 273.8 156.5)">1</text>
<text x="23.2" y="164.3">1</text>
<text x="36" y="164.3">2</text>
<text x="71.5" y="163">1</text>
<text x="81.8" y="163">3</text>
<text x="130.1" y="165.6">1</text>
<text x="71.5" y="170.6">2</text>
<text x="81.8" y="170.6">4</text>
<text x="130.1" y="168.1">2</text>
<text x="130.1" y="170.6">3</text>
<text x="3.9" y="179.6">D</text>
<text x="291.3" y="179.6">D</text>
<text x="173.9" y="184.7">Title</text>
<text x="173.9" y="189.7">Size:</text>
<text x="191.7" y="189.7">Number:</text>
<text x="214.6" y="189.7">Revision:</text>
<text x="173.9" y="193.5">Date: 21.06.2018</text>
<text x="173.9" y="196.1">File:</text>
<text x="195.5" y="193.5">Time: 14:08:37</text>
<text x="214.6" y="193.5">Sheet3</text>
<text x="223.2" y="193.5">of 3</text>
<text x="38.2" y="199.9">1</text>
<text x="111.3" y="199.9">2</text>
<text x="184.4" y="199.9">3</text>
<text x="257.6" y="199.9">4</text>
</g>
<g font-size="2.3" fill="#0e0e0e">
<text x="50.5" y="23.1">U200</text>
<text x="219.2" y="38.1">R200</text>
<text x="219.2" y="40.7">330R 1%</text>
<text x="242.1" y="38.1">R201</text>
<text x="242.1" y="40.7">750R 1%</text>
<text x="265" y="38.1">R202</text>
<text x="265" y="40.7">750R 1%</text>
<text x="228.8" y="53.4">D200</text>
<text x="251.7" y="53.4">D201</text>
<text x="274.6" y="53.4">D202</text>
<text x="228.8" y="55.9">LED_LC</text>
<text x="251.7" y="55.9">LED_LC</text>
<text x="274.6" y="55.9">LED_LC</text>
<text x="210.8" y="71.5">Q200</text>
<text x="233.7" y="71.5">Q201</text>
<text x="256.6" y="71.5">Q202</text>
<text x="169.8" y="73.7">C200</text>
<text x="169.8" y="76.3">10uF</text>
<text x="198.1" y="81.6">IRLML2402TRPBF</text>
<text x="220.9" y="81.6">IRLML2402TRPBF</text>
<text x="243.8" y="81.6">IRLML2402TRPBF</text>
<text x="50.5" y="84.2">PIC32MX130F064B-I/SO</text>
<text x="162.4" y="105.8">X200</text>
<text x="220.9" y="106.8">U201</text>
<text x="12.4" y="117.2">X201</text>
<text x="203.2" y="117.2">R203</text>
<text x="203.2" y="114.7">1k</text>
<text x="244.6" y="117">R204</text>
<text x="244.6" y="119.5">10k</text>
<text x="257.3" y="117">R205</text>
<text x="257.3" y="119.5">10k</text>
<text x="275.1" y="117">R206</text>
<text x="275.1" y="119.5">10k</text>
<text x="59.2" y="125.9">C201</text>
<text x="77" y="125.9">C202</text>
<text x="220.9" y="120.1">BuzzerPiezo</text>
<text x="59.2" y="128.4">100nF 16V</text>
<text x="77" y="128.4">100nF 16V</text>
<text x="205.7" y="132.5">Q203</text>
<text x="198.1" y="142.7">R207</text>
<text x="198.1" y="140.1">100k</text>
<text x="214.6" y="141.4">IRLML2402TRPBF</text>
<text x="231.1" y="147.7">SW200</text>
<text x="258.9" y="146.5">SW201</text>
<text x="276.6" y="146.5">SW202</text>
<text x="68.3" y="152.9">R208</text>
<text x="26.1" y="161.5">Q204</text>
<text x="68.3" y="157.9">10k</text>
<text x="88.4" y="162.3">R209</text>
<text x="88.4" y="166.3">1k</text>
<text x="122.8" y="162.8">X202</text>
<text x="162.4" y="166.8">Header ZB-SB</text>
<text x="26.1" y="169.6">8MHz Oscillator</text>
<text x="54.4" y="171.9">100nF 16V</text>
<text x="56.9" y="169.4">C203</text>
<text x="74.4" y="173.9">SW203</text>
<text x="17.5" y="178.3">22pF 16V</text>
<text x="20" y="175.7">C204</text>
<text x="45.4" y="178.3">22pF 16V</text>
<text x="48" y="175.7">C205</text>
<text x="122.8" y="176">TSW-103-07-F-S</text>
<text x="237.5" y="183.4">*</text>
<text x="237.5" y="185.9">ETML-ES</text>
<text x="237.5" y="188.5">Rue de Sébeillon 12</text>
<text x="237.5" y="191">1004 Lausanne</text>
<text x="180.3" y="196.1">H:\Projet\Projet_1730\hard\Portier_1730\SCHEMA\Portier.SchDoc</text>
<text x="237.5" y="193.5">*</text>
</g>
<g font-size="2.3" fill="#262626">
<text x="17.5" y="26.9">V_REF</text>
<text x="17.5" y="29.5">MES_AD</text>
<text x="177.7" y="26.9">POWER</text>
<text x="177.7" y="29.5">RING</text>
<text x="238.9" y="25.7">VCC</text>
<text x="27.6" y="30.8">OSC1</text>
<text x="27.6" y="33.3">OSC2</text>
<text x="27.6" y="35.9">N_A</text>
<text x="159.9" y="33.3">UART_TX</text>
<text x="159.9" y="30.8">UART_RX</text>
<text x="159.9" y="35.9">LED1</text>
<text x="159.9" y="38.4">LED2</text>
<text x="159.9" y="40.9">LED3</text>
<text x="159.9" y="43.5">SW1</text>
<text x="159.9" y="46">SW2</text>
<text x="159.9" y="53.6">PGEC</text>
<text x="159.9" y="51.1">PGED</text>
<text x="159.9" y="48.6">SW3</text>
<text x="159.9" y="56.2">Reset(M)</text>
<text x="159.9" y="58.8">Connect(M)</text>
<text x="159.9" y="61.3">LINK(M)</text>
<text x="159.9" y="63.8">BZZR</text>
<text x="20.2" y="66.4">VCC</text>
<text x="27.6" y="68.9">Reset</text>
<text x="203.2" y="74">LED1</text>
<text x="226.1" y="74">LED2</text>
<text x="248.9" y="74">LED3</text>
<text x="165.1" y="89.3">GND</text>
<text x="215.9" y="94.4">GND</text>
<text x="238.8" y="94.4">GND</text>
<text x="261.7" y="94.4">GND</text>
<text x="210.9" y="102">VCC</text>
<text x="254.2" y="102">VCC</text>
<text x="127" y="105.8">VCC</text>
<text x="54.5" y="113.4">VCC</text>
<text x="134.4" y="113.4">UART_RX</text>
<text x="27.6" y="119.8">Reset</text>
<text x="35.4" y="117.2">VCC</text>
<text x="134.4" y="116">UART_TX</text>
<text x="134.4" y="121.1">Reset(M)</text>
<text x="27.6" y="127.4">PGED</text>
<text x="27.6" y="130">PGEC</text>
<text x="236.2" y="130">SW1</text>
<text x="248.9" y="130">SW2</text>
<text x="266.7" y="130">SW3</text>
<text x="35.3" y="135">GND</text>
<text x="195.5" y="135">BZZR</text>
<text x="54.4" y="141.4">GND</text>
<text x="126.9" y="143.9">GND</text>
<text x="64.7" y="145.2">VCC</text>
<text x="134.4" y="149.1">LINK(M)</text>
<text x="18.8" y="151.6">OSC1</text>
<text x="46.7" y="151.6">OSC2</text>
<text x="134.4" y="154.1">Connect(M)</text>
<text x="210.8" y="155.4">GND</text>
<text x="143.5" y="160.5">VCC</text>
<text x="96.3" y="163">Reset</text>
<text x="135.7" y="170.6">N_A</text>
<text x="241.3" y="173.2">GND</text>
<text x="143.4" y="175.7">GND</text>
<text x="29" y="189.7">GND</text>
<text x="68.4" y="188.5">GND</text>
</g>
<text font-size="1.8" fill="#0e0e0e" x="12.4" y="139.7">2.54 mm_THT_Vertical_7 pin</text>
</svg>
